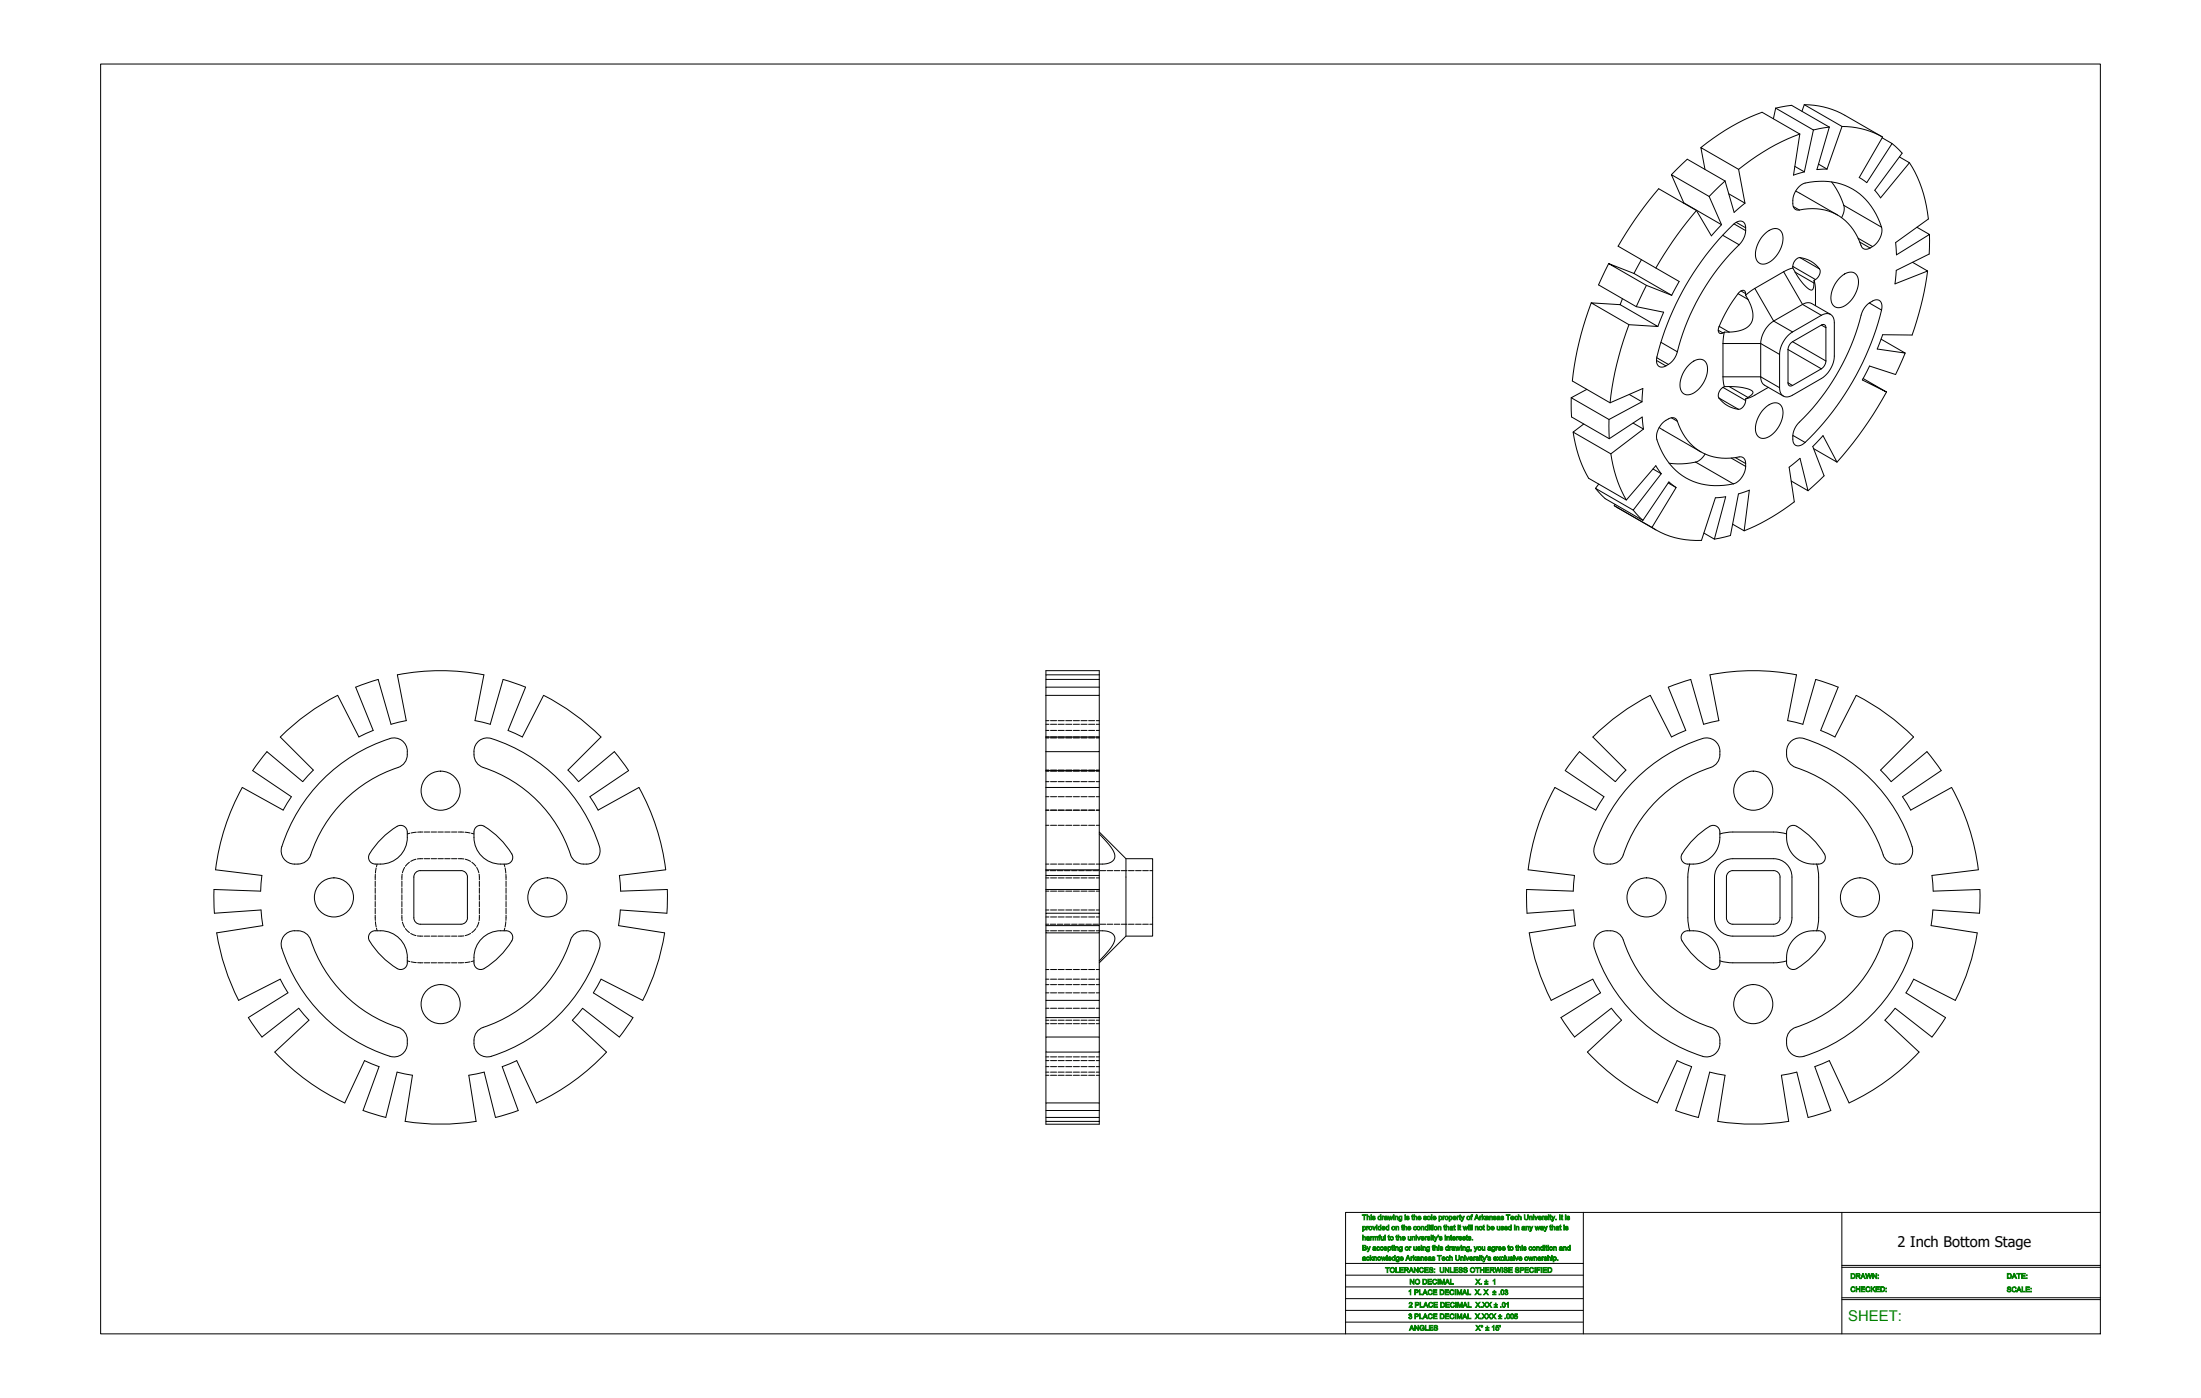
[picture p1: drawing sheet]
<svg xmlns="http://www.w3.org/2000/svg" width="2619mm" height="1664mm" viewBox="0 0 2619 1664" stroke-linecap="round" stroke-linejoin="round" font-family="sans-serif">
<!-- layer: Hidden (ANSI) -->
<g fill="none" stroke="#000" stroke-width="1.19">
<path d="M1245 858h3M1250 858h7M1259 858h8M1268 858h8M1277 858h8M1286 858h8M1296 858h7M1305 858h3M1245 862h3M1245 877h3M1245 869h3M1245 878h3"/>
<path d="M1250 862h7M1250 877h7M1250 869h7M1250 878h7M1259 862h8M1259 877h8M1259 869h8M1259 878h8M1268 862h8M1268 877h8M1268 869h8M1268 878h8"/>
<path d="M1277 862h8M1277 877h8M1277 869h8M1277 878h8M1286 862h8M1286 877h8M1286 869h8M1286 878h8M1296 862h7M1296 877h7M1296 869h7M1296 878h7"/>
<path d="M1305 862h3M1305 877h3M1305 869h3M1305 878h3M1245 916h3M1245 918h3M1250 916h7M1250 918h7M1259 916h8M1259 918h8M1268 916h8M1268 918h8"/>
<path d="M1277 916h8M1277 918h8M1286 916h8M1286 918h8M1296 916h7M1296 918h7M1305 916h3M1305 918h3M1245 930h3M1250 930h7M1259 930h8M1268 930h8"/>
<path d="M1277 930h8M1286 930h8M1296 930h7M1305 930h3M1245 948h3M1250 948h7M1259 948h8M1268 948h8M1277 948h8M1286 948h8M1296 948h7M1305 948h3"/>
<path d="M1245 964h3M1250 964h7M1259 964h8M1268 964h8M1277 964h8M1286 964h8M1296 964h7M1305 964h3M488 992h-3M495 990l-6 1M503 990h-6M505 990h6"/>
<path d="M513 990h7M521 990h7M529 990h7M537 990h7M545 990h7M553 990l6 1M561 992h3M1245 982h3M1250 982h7M1259 982h8M1268 982h8M1277 982h8"/>
<path d="M1286 982h8M1296 982h7M1305 982h3M448 1033l-1 6M449 1028l-1 3M482 1032l-3 7M487 1026l-5 5M495 1023l-6 2M503 1022h-6M505 1022h6M513 1022h7M521 1022h7"/>
<path d="M529 1022h7M537 1022h7M545 1022h7M554 1023l6 2M561 1026l5 5M567 1032l3 7M600 1028l1 3M601 1033l1 6M1245 1036h3M1245 1028h3M1250 1036h7M1250 1028h7"/>
<path d="M1258 1036h7M1259 1028h8M1267 1036h6M1268 1028h8M1275 1036h7M1277 1028h8M1284 1036h6M1286 1028h8M1292 1036h7M1296 1028h7M1301 1036h6M1305 1028h3"/>
<path d="M1309 1036h7M1317 1036h7M1326 1036h7M1334 1036h7M1343 1036h7M1351 1036h7M1360 1036h7M1368 1036h4M447 1049v6M447 1057v6M447 1041v6M478 1049v6"/>
<path d="M478 1057v6M479 1040l-1 7M570 1040v7M570 1049v6M570 1057v6M602 1041v6M602 1049v6M602 1057v6M1245 1045h3M1250 1045h7M1259 1045h8M1268 1045h8"/>
<path d="M1277 1045h8M1286 1045h8M1296 1045h7M1305 1045h3M447 1065v6M447 1073v6M478 1065v6M478 1073v6M570 1065v6M570 1073v6M602 1065v6M602 1073v6"/>
<path d="M1245 1061h3M1250 1061h7M1259 1061h8M1268 1061h8M1277 1061h8M1286 1061h8M1296 1061h7M1305 1061h3M447 1081v6M447 1089v6M447 1097l1 6M478 1089l1 7"/>
<path d="M478 1081v6M479 1097l3 7M570 1097l-3 7M570 1089v7M570 1081v6M602 1097l-1 6M602 1089v6M602 1081v6M1245 1083h3M1245 1100h3M1245 1091h3M1250 1100h7"/>
<path d="M1250 1083h7M1250 1091h7M1258 1100h7M1259 1083h8M1259 1091h8M1267 1100h6M1268 1083h8M1268 1091h8M1275 1100h7M1277 1083h8M1277 1091h8M1284 1100h6"/>
<path d="M1286 1083h8M1286 1091h8M1292 1100h7M1296 1083h7M1296 1091h7M1301 1100h6M1305 1083h3M1305 1091h3M1309 1100h7M1317 1100h7M1326 1100h7M1334 1100h7"/>
<path d="M1343 1100h7M1351 1100h7M1360 1100h7M1368 1100h4M448 1105l1 3M482 1105l5 5M489 1111l6 2M497 1114h6M505 1114h6M513 1114h7M521 1114h7M529 1114h7"/>
<path d="M537 1114h7M552 1114h-7M560 1111l-6 2M566 1105l-5 5M601 1105l-1 3M1245 1108h3M1250 1108h7M1259 1108h8M1268 1108h8M1277 1108h8M1286 1108h8M1296 1108h7"/>
<path d="M1305 1108h3M485 1144h3M489 1145l6 1M497 1146h6M505 1146h6M513 1146h7M521 1146h7M529 1146h7M537 1146h7M552 1146h-7M559 1145l-6 1M564 1144h-3"/>
<path d="M1245 1154h3M1250 1154h7M1259 1154h8M1268 1154h8M1277 1154h8M1286 1154h8M1296 1154h7M1305 1154h3M1245 1165h3M1245 1172h3M1250 1165h7M1250 1172h7"/>
<path d="M1259 1165h8M1259 1172h8M1268 1165h8M1268 1172h8M1277 1165h8M1277 1172h8M1286 1165h8M1286 1172h8M1296 1165h7M1296 1172h7M1305 1165h3M1305 1172h3"/>
<path d="M1245 1200h3M1245 1182h3M1250 1200h7M1250 1182h7M1259 1200h8M1259 1182h8M1268 1200h8M1268 1182h8M1277 1200h8M1277 1182h8M1286 1200h8M1286 1182h8"/>
<path d="M1296 1200h7M1296 1182h7M1305 1200h3M1305 1182h3M1245 1214h3M1245 1218h3M1250 1214h7M1250 1218h7M1259 1214h8M1259 1218h8M1268 1214h8M1268 1218h8"/>
<path d="M1277 1214h8M1277 1218h8M1286 1214h8M1286 1218h8M1296 1214h7M1296 1218h7M1305 1214h3M1305 1218h3M1245 1258h3M1250 1258h7M1259 1258h8M1268 1258h8"/>
<path d="M1277 1258h8M1286 1258h8M1296 1258h7M1305 1258h3M1245 1269h3M1245 1262h3M1245 1280h3M1245 1276h3M1250 1269h7M1250 1262h7M1250 1280h7M1250 1276h7"/>
<path d="M1259 1269h8M1259 1262h8M1259 1280h8M1259 1276h8M1268 1269h8M1268 1262h8M1268 1280h8M1268 1276h8M1277 1269h8M1277 1262h8M1277 1280h8M1277 1276h8"/>
<path d="M1286 1269h8M1286 1262h8M1286 1280h8M1286 1276h8M1296 1269h7M1296 1262h7M1296 1280h7M1296 1276h7M1305 1269h3M1305 1262h3M1305 1280h3M1305 1276h3"/>
</g>
<!-- layer: Visible (ANSI) -->
<g fill="none" stroke="#000" stroke-width="1.19">
<path d="M2113 129l19-4 45 26M2113 129l-3 12M2113 129l45 26M2147 125a98 98 0 0 1 49 12l44 26-27 48 9 6 30-46-12-7M2147 125l45 25M2147 125l-3 7M2142 160a253 253 0 0 0-73 42M2142 160l-45-26a253 253 0 0 0-73 42M2142 160l-8 48 13-3M2158 155l-11 50M2177 151l-19 4M2177 151l-15 51 12-1"/>
<path d="M2192 150a98 98 0 0 1 48 13M2192 150l-18 51M2252 171l12 11-33 44 7 9 34-41-12-7M2136 198l11 7M2164 195l10 6M2272 194a151 151 0 0 1 23 67l-39 28 1 14 39-24-15-9M1989 208l19-19 45 26M2053 215l-19 19M2053 215l11 38 13-11M2069 202l-45-26 5 26M2069 202l8 40M2180 216a78 78 0 0 1 15 32l-1 4-2 7"/>
<path d="M2034 234l-45-26 15 33M2034 234l15 33M2057 231l20 11M2137 227l50 29M2141 222l2-2a18 18 0 0 1 11-3 72 72 0 0 1 86 57 24 24 0 0 1-20 23l-2-1a12 12 0 0 1-5-9 60 60 0 0 0-72-37 7 7 0 0 1-7-8 25 25 0 0 1 7-20zM2004 242l45 25M2019 251a447 447 0 0 0-48 68M2049 267l-12 14-18-30-45-26a457 457 0 0 0-48 68l72 42-9 16M2057 273l6-6a9 9 0 0 1 13-1 24 24 0 0 1-6 25 277 277 0 0 0-75 132 22 22 0 0 1-19 14 9 9 0 0 1-4-12 331 331 0 0 1 85-152zM2099 279a16 16 0 0 1 18-6 17 17 0 0 1 3 21 28 28 0 0 1-23 20 11 11 0 0 1-8-14 38 38 0 0 1 10-21zM2296 279v23l-39 20-2 16 39-15-18-11M1914 314l-12 25 45 26 33 7-7 17"/>
<path d="M1953 309l-8 16M2134 319l-11 4-37 22-9 6M2134 319a55 55 0 0 0 21 26 3 3 0 0 0 3-4l1-7M2134 319a11 11 0 0 1 8-12 31 31 0 0 1 24 15 12 12 0 0 1-7 12M1945 325l-31-11 45 26 30 11M1945 325l44 26M1959 340l-12 25M2159 334l1 8 1 22M2189 331a14 14 0 0 1 19-5 21 21 0 0 1 0 23 24 24 0 0 1-23 17 13 13 0 0 1-6-17l5-11zM2294 323a370 370 0 0 1-18 76l-35-1-7 17 33 5-28-16M1931 355l-3 8 45 26-34-3-45-26 34 3M2077 351a38 38 0 0 1 8 30 22 22 0 0 1-20 14h-13"/>
<path d="M2077 351a4 4 0 0 0-1-5 4 4 0 0 0-6 2 152 152 0 0 0-25 44 4 4 0 0 0 2 5 4 4 0 0 0 5-2M1894 360a377 377 0 0 0-23 93l45 26 39-17-1 16M2178 374l-22-13-5-1-6 2-34 20a34 34 0 0 0-16 27v39l2 7 3 3 22 13M2222 363a14 14 0 0 1 14-6l3 3 1 3a167 167 0 0 1-16 53 318 318 0 0 1-79 113 7 7 0 0 1-8 1 7 7 0 0 1-3-7 25 25 0 0 1 7-21 278 278 0 0 0 75-131zM1939 386a375 375 0 0 0-23 93M2052 395l-2 14v39l2 12M2127 400l6-5 35-20a9 9 0 0 1 11-1 9 9 0 0 1 4 10v40a34 34 0 0 1-15 26l-35 20a9 9 0 0 1-11 1 9 9 0 0 1-4-10v-39a34 34 0 0 1 9-22zM2131 409l37-22 2-1 2 2 1 42-2 6-3 3-37 20-3-1v-2v-40v-3zM2009 435a14 14 0 0 1 20-5 22 22 0 0 1-2 25 23 23 0 0 1-21 15 14 14 0 0 1-5-20l3-8zM2267 420l-11 26-31-10-9 16 29 15-28-17M1870 473v23l45 26 39-26 2 15M1888 463l-18 10 45 26 39-21"/>
<path d="M1939 469l15 9M2052 460a56 56 0 0 1 33 5 3 3 0 0 1-2 6l-6 4M2052 460a11 11 0 0 0-6 14 31 31 0 0 0 25 13 12 12 0 0 0 6-12M2104 461l-18 11-9 3M2245 467a456 456 0 0 1-59 83M1915 499v23M2099 487a16 16 0 0 1 18-7 17 17 0 0 1 3 22 28 28 0 0 1-23 20 11 11 0 0 1-8-15 38 38 0 0 1 10-20zM1872 514a153 153 0 0 0 19 55l44 26 36-41 6 10M1885 505l-13 9 45 26 39-29M1943 503l13 8M1975 509l49 29M1979 503a13 13 0 0 1 16-4 79 79 0 0 0 23 35 64 64 0 0 0 53 10h3a14 14 0 0 1 3 15 22 22 0 0 1-20 18 72 72 0 0 1-86-57 25 25 0 0 1 8-17z"/>
<path d="M2158 534l28 16-16-32-13 13 14 35-19 18M1917 540a153 153 0 0 0 18 55M1967 558l10 6M2029 540a20 20 0 0 1-17 11l-10 1-16-1M1977 564l-33 43-45-26 4-5M1985 575l10 5-29 48-45-26 1-2M2132 572l20 12-10-39-13 11 6 41a254 254 0 0 1-59 35M1995 580l-9-6-31 45-45-26-11-12M1921 602l50 29M1944 607l11 12M1966 628a98 98 0 0 0 59 15l16-51 13-1-14 51-12-8M2062 624l14 8 6-49-13 5-10 49-19 5"/>
<path d="M473 803l10 55M473 803a270 270 0 0 1 103 0l-11 55M599 809l-15 53-19-4M599 809l27 9-21 51 17 8M1245 803v-5h63v20M1245 809v9M1308 818v10h-63M1308 803h-63v6h63M1308 818h-63v10M1245 828v207M1308 828v49M484 858l-19 4-15-53-13 4-14 5 21 51-17 8-25-50a270 270 0 0 0-68 50l39 39-13 14-42-35-17 22 46 31"/>
<path d="M2046 858l-11-55a270 270 0 0 1 103 0l-11 55M2046 858l-19 4-15-53-13 4-14 5 21 51-17 8-25-50a270 270 0 0 0-68 50l39 39-13 14-42-35M2127 858l19 4M622 877l25-50a268 268 0 0 1 68 50l-39 39 13 14 42-35 17 22M1245 877h63v18h-63M2146 862l15-53 27 9-21 51 17 8 25-50a268 268 0 0 1 68 50l-39 39 13 14 42-35 9 11 8 11-46 31 10 16 49-27a268 268 0 0 1 31 98l-55 7 2 18 55-1M569 883l5-4 7-1a195 195 0 0 1 133 133 16 16 0 0 1-16 17 18 18 0 0 1-15-5l-2-2a167 167 0 0 0-109-109 16 16 0 0 1-8-14l1-9zM1308 895v22M1880 894l-17 23 46 31-10 16-49-27a270 270 0 0 0-31 98l55 7-2 18-55-1M2047 894a16 16 0 0 0-21-15 196 196 0 0 0-129 132 16 16 0 0 0 16 17 18 18 0 0 0 15-5l2-2a167 167 0 0 1 109-109 16 16 0 0 0 8-14v-4M2126 898a16 16 0 0 0 11 15 166 166 0 0 1 106 108 16 16 0 0 0 13 7h4a16 16 0 0 0 16-20 197 197 0 0 0-133-130 16 16 0 0 0-17 16v4M474 913a16 16 0 0 0 11-15v-4a16 16 0 0 0-21-15 197 197 0 0 0-129 132 16 16 0 0 0 15 17 18 18 0 0 0 16-5l2-2a166 166 0 0 1 106-108"/>
<path d="M748 917l-46 31 10 16 48-27a270 270 0 0 1 32 98l-55 7M1245 917h63v20h-63M1308 937v98M347 948l-10 16M337 964l-49-27a269 269 0 0 0-31 98l55 7-2 18-55-1v14v14l56-4 2 18-55 9a273 273 0 0 0 26 80l49-25 10 17-47 29 7 12 9 11 43-34 13 14-41 38a269 269 0 0 0 83 61l24-51 17 7M485 997a32 32 0 0 1-32 31h-7a8 8 0 0 1-7-5 8 8 0 0 1 2-9 91 91 0 0 1 34-32l5 1 3 3 2 3v8M564 997a32 32 0 0 0 32 31h6a8 8 0 0 0 8-5 8 8 0 0 0-2-9 92 92 0 0 0-34-32l-5 1-4 3-1 3v8M1308 992l7 7a36 36 0 0 1 12 20 11 11 0 0 1-12 9h-7M1308 990l32 32v92l-32 32M2017 997l10-9a17 17 0 0 1 13-6l4 2 3 4a41 41 0 0 1-3 21 32 32 0 0 1-29 19h-6a8 8 0 0 1-8-5 8 8 0 0 1 2-9l7-9zM2111 990h-50l-14 2M2111 990l15 2"/>
<path d="M2126 990a33 33 0 0 0 32 38h6a8 8 0 0 0 7-12M2126 990a8 8 0 0 1 5-7 8 8 0 0 1 9 2 99 99 0 0 1 31 31M500 1036h49M549 1036a8 8 0 0 1 7 8v48a8 8 0 0 1-7 8h-49a8 8 0 0 1-7-8v-48a8 8 0 0 1 7-8M1245 1035v7h63v17M1245 1035h63v7M1340 1022h32v92h-32M2011 1028l-2 16v50l2 14M2062 1036h49M2062 1036a8 8 0 0 0-7 8v48a8 8 0 0 0 7 8h49M2111 1022h-49a22 22 0 0 0-22 22v48a22 22 0 0 0 22 22h49M2111 1022a22 22 0 0 1 22 22v48a22 22 0 0 1-22 22"/>
<path d="M2111 1036a8 8 0 0 1 7 8v48a8 8 0 0 1-7 8M2162 1028l2 14v50l-2 16M737 1042l2 18M1245 1042v45M1245 1059h63M1308 1059v28M1817 1059v28l56-4M2356 1059v28l-56-4M739 1061l55-2v28M794 1087l-56-4-2 19 55 8M1245 1087h63v15h-63zM1873 1083l2 19-55 8a270 270 0 0 0 26 80l50-25 9 17-47 29 7 12 9 11 44-34 12 14-41 38a271 271 0 0 0 83 61l24-51"/>
<path d="M2300 1083l-2 19 55 8M339 1112l4-3 5-1a25 25 0 0 1 14 1 16 16 0 0 1 8 10 166 166 0 0 0 108 105 16 16 0 0 1 7 14v4a16 16 0 0 1-21 15 197 197 0 0 1-129-132l1-8zM453 1108a32 32 0 0 1 32 31v7a8 8 0 0 1-5 7 8 8 0 0 1-9-2 93 93 0 0 1-32-34v-4l3-4 4-1h7M574 1116a31 31 0 0 1 22-8h6a8 8 0 0 1 8 5 8 8 0 0 1-2 9 92 92 0 0 1-34 32l-4-1-3-1-2-3-1-3a35 35 0 0 1 6-25zM683 1113a18 18 0 0 1 15-5 16 16 0 0 1 15 20 197 197 0 0 1-132 130 16 16 0 0 1-17-16 18 18 0 0 1 5-16l2-1a170 170 0 0 0 88-66 213 213 0 0 0 22-44zM791 1110a268 268 0 0 1-26 80l-50-25-9 17 47 29-8 12-8 11-44-34-12 14 41 38a268 268 0 0 1-84 61l-23-51M1245 1102v8h63v-8M1245 1110v80M1308 1108a19 19 0 0 1 17 5 13 13 0 0 1-3 15l-14 16M1308 1110v80M1917 1108h-4a16 16 0 0 0-16 20M1917 1108a16 16 0 0 1 15 11 166 166 0 0 0 108 105 16 16 0 0 1 7 14"/>
<path d="M2002 1120a8 8 0 0 1 7-12 35 35 0 0 1 24 6l7 6a32 32 0 0 1 7 19v7M2002 1120a92 92 0 0 0 35 34l4-1 3-1 2-3 1-3M2171 1120a92 92 0 0 1-35 34l-6-1-3-4a44 44 0 0 1 1-21 32 32 0 0 1 30-20h6a8 8 0 0 1 7 12M2353 1110a268 268 0 0 1-26 80l-50-25-9 17 47 29-16 23-44-34M1897 1128a197 197 0 0 0 133 130 16 16 0 0 0 17-16M2047 1144l14 2h50M2126 1144l-15 2M1245 1190h63v21h-63zM2255 1200l-12 14 41 38a270 270 0 0 1-83 61l-24-51-17 7 19 53-14 4-13 4-14-54-18 4 9 55a271 271 0 0 1-85-1l9-54-18-4-14 54-27-8 19-53M1245 1211v23M1308 1211v23M1245 1234h63v18h-63z"/>
<path d="M2047 1238v4M1245 1252v61M1308 1252v61M2126 1242a18 18 0 0 1 5-16l2-2a168 168 0 0 0 110-109 16 16 0 0 1 13-7h4a16 16 0 0 1 16 20 196 196 0 0 1-133 130 16 16 0 0 1-17-16M451 1269l-19 53 27 8 14-54 18 4-9 55a271 271 0 0 0 85-1l-9-54 18-4 14 54 27-8-19-53M615 1262l-17 7M1996 1262l17 7M1245 1313h63v9h-63zM1245 1330h63v5h-63zM1245 1322v8M1245 1335v3h63v-3M1308 1322v8"/>
<circle cx="524" cy="941" r="23"/>
<circle cx="2087" cy="941" r="23"/>
<circle cx="397" cy="1068" r="23"/>
<circle cx="651" cy="1068" r="23"/>
<circle cx="1960" cy="1068" r="23"/>
<circle cx="2214" cy="1068" r="23"/>
<circle cx="524" cy="1195" r="23"/>
<circle cx="2087" cy="1195" r="23"/>
</g>
<!-- layer: Visible Narrow (ANSI) -->
<g fill="none" stroke="#000" stroke-width="1.19">
<path d="M2134 246l7 4M2194 244l45 26M2050 280l20 11M2064 266l13 8M2066 265l11 6M2211 284l17 9M2213 288l13 7M2134 317l27 16M2142 307l23 13M2123 323l22 39 23 13M2136 324l23 13M2068 350l12 6"/>
<path d="M2072 346l5 3M2088 343l23 39 22 13M2225 361l14 8M2045 393l5 3M2046 388l12 7M2168 387l5 3M1977 407l19 12M2050 409h45l23 13M2128 416l40 23M2133 407l40 23M1971 429l12 6M1972 426l14 8"/>
<path d="M2050 448h45l23 13M2058 460l22 13M2128 456l5 3M2046 474l23 13M2050 461l27 16M1989 497l7 4M2134 518l14 9M2018 550l45 26M2060 545l17 10M2065 545l12 7"/>
</g>
<!-- layer: 0 -->
<g fill="none" stroke="#000" stroke-width="1.19">
<path d="M120 76h2380v1511h-2380zM1885 1443h-284v61h283M2192 1443v144M2500 1443h-616v144M1601 1504v83M1601 1518h283M2192 1508h308M2192 1506h308M1601 1531h283M1601 1559h283M1601 1545h283M2192 1547h308"/>
<path d="M2192 1544h308M1601 1573h283"/>
</g>
<text font-size="17.7" fill="#008000" x="2199" y="1572">SHEET:</text>
<text font-size="17.5" x="2258" y="1485">2 Inch Bottom Stage</text>
<g font-size="8.4" fill="#008000">
<text x="1621" y="1452">This drawing is the sole property of Arkansas Tech University. It is</text>
<text x="1621" y="1464">provided on the condition that it will not be used in any way that is</text>
<text x="1621" y="1476">harmful to the university's interests.</text>
<text x="1621" y="1488">By accepting or using this drawing, you agree to this condition and</text>
<text x="1621" y="1500">acknowledge Arkansas Tech University's exclusive ownership.</text>
<text x="1649" y="1514">TOLERANCES: UNLESS OTHERWISE SPECIFIED</text>
<text x="2202" y="1522">DRAWN:</text>
<text x="2388" y="1522">DATE:</text>
<text x="1677" y="1528">NO DECIMAL</text>
<text x="1756" y="1528">X. ± 1</text>
<text x="1676" y="1541">1 PLACE DECIMAL X. X ± .03</text>
<text x="2202" y="1537">CHECKED:</text>
<text x="2388" y="1537">SCALE:</text>
<text x="1677" y="1556">2 PLACE DECIMAL X.XX ± .01</text>
<text x="1676" y="1569">3 PLACE DECIMAL X.XXX ± .005</text>
<text x="1677" y="1583">ANGLES</text>
<text x="1756" y="1583">X° ± 15'</text>
</g>
</svg>
